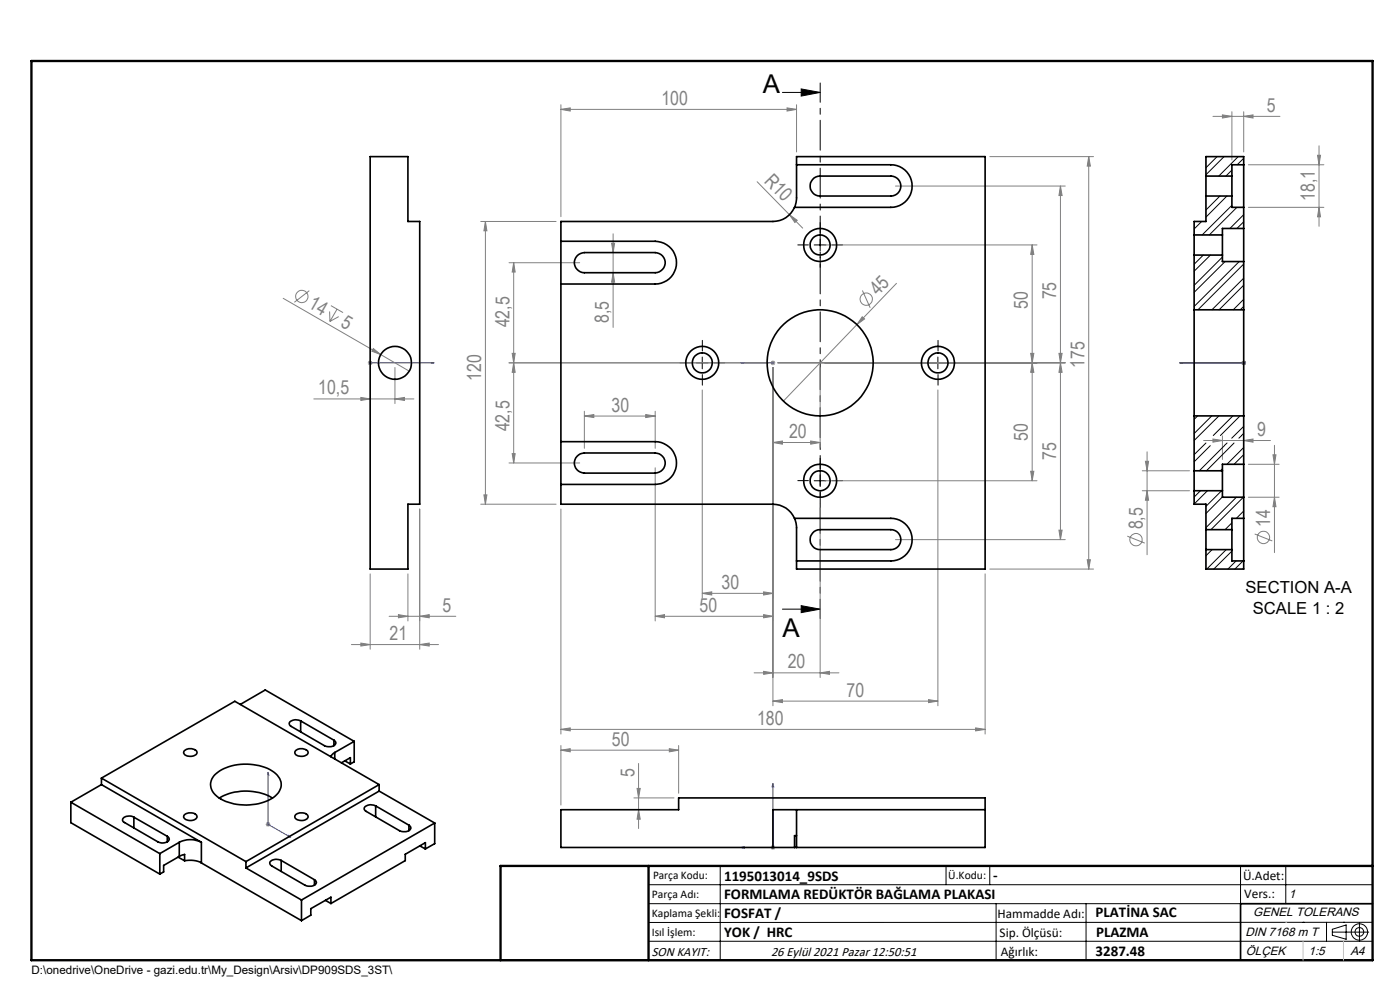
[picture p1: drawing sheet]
<svg xmlns="http://www.w3.org/2000/svg" width="297mm" height="210mm" viewBox="0 0 297 210" stroke-linecap="round" stroke-linejoin="round" font-family="sans-serif">
<g fill="none" stroke="#808080" stroke-width=".21">
<path d="M119 23.2l2-.3v.7zM119 22.2v23.8M119 23.2h50M160.6 38.6l6.9 6.9M167 22.9l2 .3-2 .4zM169 22.2v10M190 39.5h36M210 33.2h22M225 39.5l.3 2h-.7zM225 39.5v75M231 33.2l.3 2h-.7zM231 33.2v87.5"/>
<path d="M257.3 24.7h14.2M259.3 24.4l2 .3-2 .3zM261.3 23.7v10.2M263.8 24.7l2-.3v.6zM263.8 23.7v8.5M264.8 35h16M279.5 32.9h.6l-.3 2.1zM279.8 30.9v17.1M102 47h16M103 47l.3 2h-.6zM103 47v60M108 55.7h15"/>
<path d="M109 55.7l.3 2h-.6zM109 55.7v42.5M129.8 51.6h.6l-.3 2zM130.1 57.8l.3 2.1h-.6zM130.1 49.6v19.9M167.5 45.5l1.6 1.2-.5 .5zM167.5 45.5l2.8 2.9M175 52h45M219 52l.3 2h-.6zM219 52v50M264.8 44h16M279.8 44l.3 2h-.6z"/>
<path d="M60.1 63.3l20.7 11.9M65.6 61.7l-3.2 2.4M69.9 66.1l.1 2.1M70.2 64.8l2.6 1.5M71.5 65.6l-1.5 2.6M71.9 67.2l-1.9 1M78 77h1.1M78.2 76.6l.7 .7M78.5 76.5v1M78.9 76.6l-.7 .7M79.2 73.9l1.6 1.3-1.9-.7zM80.8 75.2l6 3.5"/>
<path d="M83.8 78v7.6M108.7 75h.6l-.3 2zM109 77l.3 2h-.6zM163 77h-55M163.5 77h1M163.6 76.6l.7 .7M164 76.5v1M164 78v71.7M164.3 76.6l-.7 .7M165 77h61M174 78v16.9M182.9 67.2l.5 .5-1.6 1.2z"/>
<path d="M183 61.6l1.6 3.7M190.2 60.1l-24 25M218.7 75h.6l-.3 2zM219 77l.3 2h-.6zM224.6 75h.7l-.3 2zM225 77l.3 2h-.7zM263.3 77h1M263.5 76.6l.7 .7M263.8 76.5v1M264.2 76.6l-.7 .7M66.6 84.6h21.2M76.6 84.3l1.9 .3-1.9 .3z"/>
<path d="M83.8 84.6l2-.3v.6zM108 98.2h15M108.7 96.2h.6l-.3 2zM124 88.3l2-.4v.7zM124 87.2v7.9M124 88.3h15M137 87.9l2 .4-2 .3zM139 87.2v7.9M139 99.2v32.5M149 82.7v44.2M164 93.9l2-.4v.7zM164 93.9h10"/>
<path d="M172 93.5l2 .4-2 .3zM199 82.7v67M218.7 100h.6l-.3 2zM242.3 99.9h10M243 97.9h.7l-.4 2zM243.3 95.8v21.9M255.3 93.4h14.2M257.3 93.1l2 .3-2 .4zM259.3 92.5v5M263.8 93.4l2-.3v.7zM264.8 98.5h6.6M270.1 96.5h.6l-.3 2z"/>
<path d="M270.4 94.5v22.7M89 108v29.7M102 107h16M102.7 105h.6l-.3 2zM119 108v47.7M174 107.7v36M175 102h45M190 114.5h36M224.6 112.5h.7l-.3 2zM230.6 118.7h.7l-.3 2zM239.1 113.7l3.8 1.5M242.3 104.1h10"/>
<path d="M243.3 104.1l.4 2h-.7zM264.8 105.5h6.6M266.2 113.3l3.7 1.5M270.4 105.5l.3 2h-.6zM74.5 136.7h18.5M76.6 136.4l1.9 .3-1.9 .3zM78.5 121.7v16M82.5 130.7h14.2M84.5 130.4l2 .3-2 .3zM86.5 121.7v10M89 130.7l2.1-.3v.6zM89 136.7l2.1-.3v.6z"/>
<path d="M139 130.7l2-.3v.6zM139 130.7h25M149 125.9l2-.4v.7zM149 125.9h15M162 125.5l2 .4-2 .3zM162 130.4l2 .3-2 .3zM209 121.7v34M210 120.7h22M119 159.1l2-.3v.7zM119 158.1v12.7M119 159.1h25M119 154.7l2-.3v.6z"/>
<path d="M119 154.7h90M142 158.8l2 .3-2 .4zM144 158.1v10.2M160 142.7h18M162 142.4l2 .3-2 .3zM164 148.7l2-.3v.6zM164 148.7h35M174 142.7l2-.3v.6zM197 148.4l2 .3-2 .3zM207 154.4l2 .3-2 .3zM56.4 174.9h1M56.5 174.5l.7 .7"/>
<path d="M56.9 174.4v1M57.2 174.5l-.7 .7M134.5 169.3h8.5M135.1 167.2h.7l-.3 2.1zM135.5 162v13.7M135.5 171.8l.3 2h-.7zM163.5 179.8h1M163.6 179.4l.7 .7M164 179.3v1M164.3 179.4l-.7 .7"/>
<circle cx="64" cy="62.9" r="1.3"/>
<circle cx="183.8" cy="63.5" r="1.31"/>
<circle cx="241" cy="114.5" r="1.31"/>
<circle cx="268" cy="114" r="1.31"/>
</g>
<g fill="none" stroke="#000" stroke-width=".21">
<path d="M166 19.6h8M170 18.9l4 .7-4 .8zM172.7 52h2.5M174 50.7v2.5M147.7 77h2.5M149 75.7v2.5M197.7 77h2.5M199 75.7v2.5M172.7 102h2.5M174 100.7v2.5M166 129.2h8M170 128.5l4 .7-4 .8z"/>
<path d="M137.6 187.7h153.6M137.6 191.7h153.6M137.6 199.7h153.6M152.8 183.7v20M200.7 183.7v4M210 183.7v4M211.3 191.7v12M230.4 191.7v12M263.2 183.7v20M272.8 183.7v8M276.4 195.6h.1M281.4 195.6v4.1"/>
<path d="M282.6 197.7h7.8M282.6 197.1l3-.9v3l-3-.8zM285 195.6h.1M288.4 195.8v3.8M291.2 195.6l-153.6 .1"/>
<circle cx="288.4" cy="197.7" r="1.74"/>
<circle cx="288.4" cy="197.7" r=".93"/>
</g>
<g fill="none" stroke="#00f" stroke-width=".21">
<path d="M78.4 77h.3zM78.5 77h.1M78.5 77h13.6M92.1 77h-.7h.7M157.2 77h6.8M157.2 77h.7h-.7M163.8 77h.3zM164 77h.1M250.3 77h13.5M250.3 77h.7h-.7M263.7 77h.3zM263.8 77h.1"/>
<path d="M56.9 163.8v11.1l4.8 2.7M56.9 163.8l.1 .6-.2-.1zM61.2 177.2l.5 .4-.5-.1zM157.2 179.8l.7-.2v.3zM164 166.2v13.6h-6.8M164 166.2l.1 .7h-.3z"/>
</g>
<g fill="none" stroke="#000" stroke-width=".21" stroke-dasharray="15.2 1.3 1.3 1.3">
<path d="M171.5 52h-2.3M174 49.5v-2.3M174 54.5v2.2M176.5 52h2.2M146.5 77h-2.3M149 74.5v-2.3M149 79.5v2.2M151.5 77h2.2M196.5 77h-2.3M199 74.5v-2.3M199 79.5v2.2M201.5 77h2.2"/>
<path d="M174 99.5v-2.3M171.5 102h-2.3M174 104.5v2.2M176.5 102h2.2"/>
</g>
<path d="M174 17.6v113.6" fill="none" stroke="#000" stroke-width=".21" stroke-dasharray="6.3 1.3 1.3 1.3" stroke-dashoffset="2.3"/>
<path d="M291.2 191.7h-28v12M106.2 203.7h185" fill="none" stroke="#000" stroke-width=".35"/>
<path d="M6.7 12.9h284.5v190.8h-284.5zM137.6 183.7v20M291.2 183.7h-185v20" fill="none" stroke="#000" stroke-width=".5"/>
<path d="M272.8 195.6h.1M276.4 199.7v4M285 199.7v4" fill="none" stroke="#c0c0c0" stroke-width=".21"/>
<path d="M170 18.9l4 .7-4 .8zM170 128.5l4 .7-4 .8z" fill="#000"/>
<g fill="#00f">
<path d="M78.4 77h.3zM91.4 77h.7z"/>
<path d="M157.2 179.8l.7 .1v-.3zM164 166.2l-.2 .7h.3z"/>
<path d="M157.2 77h.7zM163.8 77h.3z"/>
<path d="M61.2 177.2l.5 .4-.5-.1zM56.9 163.8l.1 .6-.2-.1zM263.7 77h.3zM250.3 77h.7zM263.7 77h.3zM250.3 77h.7z"/>
</g>
<g fill="#808080">
<path d="M167.5 45.5l1.6 1.2-.5 .5z"/>
<path d="M79.2 73.9l1.6 1.3-1.9-.7z"/>
<path d="M182.9 67.2l.5 .5-1.6 1.2z"/>
<path d="M263.8 24.7l2-.3v.6zM259.3 24.4l2 .3-2 .3z"/>
<path d="M263.8 93.4l2-.3v.7zM257.3 93.1l2 .3-2 .4z"/>
<path d="M83.8 84.6l2-.3v.6zM76.6 84.3l1.9 .3-1.9 .3zM89 130.7l2.1-.3v.6zM84.5 130.4l2 .3-2 .3zM162 125.5l2 .4-2 .3zM149 125.9l2-.4v.7zM207 154.4l2 .3-2 .3zM119 154.7l2-.3v.6zM162 130.4l2 .3-2 .3zM139 130.7l2-.3v.6zM167 22.9l2 .3-2 .4zM119 23.2l2-.3v.7z"/>
<path d="M76.6 136.4l1.9 .3-1.9 .3zM89 136.7l2.1-.3v.6zM162 142.4l2 .3-2 .3zM174 142.7l2-.3v.6zM164 148.7l2-.3v.6zM197 148.4l2 .3-2 .3zM164 93.9l2-.4v.7zM172 93.5l2 .4-2 .3z"/>
<path d="M124 88.3l2-.4v.7zM137 87.9l2 .4-2 .3z"/>
<path d="M119 159.1l2-.3v.7zM142 158.8l2 .3-2 .4z"/>
<path d="M219 77l.3 2h-.6zM218.7 100h.6l-.3 2z"/>
<path d="M130.1 57.8l.3 2.1h-.6zM129.8 51.6h.6l-.3 2z"/>
<path d="M102.7 105h.6l-.3 2zM103 47l.3 2h-.6zM108.7 75h.6l-.3 2zM109 55.7l.3 2h-.6zM279.8 44l.3 2h-.6zM279.5 32.9h.6l-.3 2.1z"/>
<path d="M243 97.9h.7l-.4 2zM243.3 104.1l.4 2h-.7z"/>
<path d="M109 77l.3 2h-.6zM108.7 96.2h.6l-.3 2zM219 52l.3 2h-.6zM218.7 75h.6l-.3 2zM225 77l.3 2h-.7zM224.6 112.5h.7l-.3 2zM225 39.5l.3 2h-.7zM224.6 75h.7l-.3 2zM231 33.2l.3 2h-.7zM230.6 118.7h.7l-.3 2zM270.1 96.5h.6l-.3 2zM270.4 105.5l.3 2h-.6z"/>
<path d="M135.1 167.2h.7l-.3 2.1zM135.5 171.8l.3 2h-.7z"/>
</g>
<g fill="none" stroke="#000" stroke-width=".35">
<path d="M78.5 33.2h8v13.8h2.5v60h-2.5v13.7h-8zM169 35h20a4.5 4.5 0 0 1 4.5 4.5 4.5 4.5 0 0 1-4.5 4.5h-20.4M172.7 37.7l1.3-.3h15a2.12 2.12 0 0 1 2.1 2.1 2.12 2.12 0 0 1-2.1 2.1h-15a2.12 2.12 0 0 1-2.1-1.5 2.12 2.12 0 0 1 .8-2.4zM255.8 37.4v4.2M255.8 37.4h5.5M261.3 37.4v4.2M263.8 35v9M263.8 35v-1.8h-8v4.2M263.8 35h-2.5v2.4M119 51.2h20a4.5 4.5 0 0 1 4.5 4.5 4.5 4.5 0 0 1-4.5 4.5h-20M122.4 54.3l.7-.5 .9-.2h15a2.13 2.13 0 0 1 2.1 2.1 2.13 2.13 0 0 1-2.1 2.1h-15a2.12 2.12 0 0 1-2-1.2 2.12 2.12 0 0 1 .4-2.3zM168.6 44a5 5 0 0 1-4.6 3h-45v60h45a5 5 0 0 1 4.6 3"/>
<path d="M168.6 44l.4-1.8v-9h40v87.5h-40v-9l-.4-1.7M253.3 49.8v4.3M253.3 54.1v11.6M253.3 49.8h6M253.3 54.1h6M255.8 41.6v5.4h-2.5v2.8M255.8 41.6h5.5M259.3 49.8v4.3M259.3 54.1v1.4h4.5M261.3 41.6v2.4h2.5M263.8 48.5v7M263.8 44v4.5"/>
<path d="M263.8 55.5v10.2M263.8 48.5h-4.5v1.3M253.3 65.7v22.5M253.3 65.7h10.5M263.8 65.7v22.5M119 93.7h20a4.5 4.5 0 0 1 4.5 4.5 4.5 4.5 0 0 1-4.5 4.6h-20M122.4 96.8a2.01 2.01 0 0 1 1.6-.7h15a2.13 2.13 0 0 1 2.1 2.1 2.13 2.13 0 0 1-2.1 2.2h-15a2.12 2.12 0 0 1-2-1.3 2.12 2.12 0 0 1 .4-2.3zM253.3 99.9v4.2M253.3 99.9h6M253.3 88.2h10.5M253.3 88.2v11.7M259.3 99.9v4.2"/>
<path d="M263.8 98.5v7M263.8 98.5h-4.5v1.4M263.8 88.2v10.3M168.6 110h20.4a4.5 4.5 0 0 1 4.5 4.5 4.5 4.5 0 0 1-4.5 4.5h-20M172.7 112.7l1.3-.3h15a2.12 2.12 0 0 1 2.1 2.1 2.12 2.12 0 0 1-2.1 2.1h-15a2.12 2.12 0 0 1-2.1-1.5 2.12 2.12 0 0 1 .8-2.4zM253.3 104.1v2.9h2.5v5.4M253.3 104.1h6M255.8 112.4v4.2M255.8 116.6v4.1h8v-1.7M255.8 112.4h5.5M255.8 116.6h5.5M259.3 104.1v1.4h4.5"/>
<path d="M261.3 112.4v4.2M261.3 116.6v2.4h2.5M263.8 110v9M263.8 110h-2.5v2.4M263.8 105.5v4.5M39.2 159.2a1.84 1.84 0 0 1 2.6 .3 1.3 1.3 0 0 1-1.8 .9 .78 .78 0 0 1-.8-.3 .78 .78 0 0 1 0-.9zM51 149.4l5.3-3 18.8 10.9M62.7 159.2a1.84 1.84 0 0 1 2.6 .3 1.29 1.29 0 0 1-1.7 .9 .79 .79 0 0 1-.9-.3 .79 .79 0 0 1 0-.9zM63.8 152.9a1.8 1.8 0 0 0-2.5 .5l.2 .4 .3 .3 7 4.1a1.77 1.77 0 0 0 2.5-.6l-.5-.6M63.8 152.9l7 4.1M63.8 152.9v2.3M70.8 157v1.2"/>
<path d="M71 159.6l-.8 .9M71 159.6v1.4M75.1 157.3l-4.1 2.3M75.1 157.3v4.3l-.8 .5M15 170.2l18.9 10.9M15 170.2v4.3l18.9 10.9M21.5 166.4l21.2 12.3M21.5 165.1v1.3M21.5 165.1l30.7 17.7M21.5 165.1l28.3-16.3 30.6 17.6M21.5 166.4l-6.5 3.8M28.4 173.3a1.77 1.77 0 0 0-2.4 .6l.2 .5 7.3 4.2a1.8 1.8 0 0 0 2.4-.6l-.1-.3-.3-.3"/>
<path d="M28.4 173.3l7.1 4.1M28.4 173.3v2.3M35.5 177.4v1.2M38 178.7a5.1 5.1 0 0 1 4.7 0M38 178.7l-4.1 2.4M38 178.7v3M39.2 172.8a1.76 1.76 0 0 1 2.6 .4 1.69 1.69 0 0 1-2.9 .1zM42.7 178.7v4.3M45.7 164.2a10.9 10.9 0 0 1 12.8-.1 3 3 0 0 1-.5 5 11.2 11.2 0 0 1-12-.2 2.94 2.94 0 0 1-.3-4.7zM46.5 169.3a11.4 11.4 0 0 1 11.3 0M62.7 172.8a1.76 1.76 0 0 1 2.7 .4 1.66 1.66 0 0 1-2.9 .1zM72.4 161.8l1.9-1.1v1.4"/>
<path d="M73.1 161.4l1.2 .7M79.7 170.9a1.8 1.8 0 0 0-2.4 .6l.1 .3 .3 .3 7 4.1a1.8 1.8 0 0 0 2.5-.5l-.1-.4-.4-.3M79.7 170.9l7 4.1M79.7 170.9v2.4M80.4 167.8l-28.2 16.3M80.4 167.8l11.8 6.8M80.4 166.4l-28.2 16.4M80.4 166.4v1.4M86.7 175v1.2M89 179.4l1.2 .7M92.2 174.6l-28.2 16.3M92.2 174.6v4.4l-2 1.1"/>
<path d="M164 179.8h4.6M164 179.8h-45v-8h25v-2.5h65v10.5h-40.4M169 177.3h-.4v2.5M169 171.8h-5v8M169 171.8v8M169 171.8h40M33.9 181.1v4.3M37.8 181.8l1.4 .8M38 181.7l1.2-.5v1.4M38 181.7l-3.3 1.9v1.4l-.8 .4M39.2 182.6a5.3 5.3 0 0 1 3.5 .4M42.7 183l21.3 12.3"/>
<path d="M52.2 182.8v1.3M52.2 184.1l11.8 6.8M59.7 182.5a1.8 1.8 0 0 0-2.5 .5l.1 .4 .3 .3 7.1 4.1a1.77 1.77 0 0 0 2.4-.6l-.4-.6M59.7 182.5l7 4.1M59.7 182.5v2.3M64 190.9v4.4M66.7 186.6v1.2M69 191l1.2 .7M70.2 191.7v-1.4l-4.3 2.4v1.4l-1.9 1.2M90.2 180.1v-1.4l-4.2 2.5v1.4l-15.8 9.1"/>
<circle cx="174" cy="52" r="2.12"/>
<circle cx="174" cy="52" r="3.5"/>
<circle cx="83.8" cy="77" r="3.5"/>
<circle cx="149" cy="77" r="3.5"/>
<circle cx="149" cy="77" r="2.13"/>
<circle cx="174" cy="77" r="11.2"/>
<circle cx="199" cy="77" r="2.13"/>
<circle cx="199" cy="77" r="3.5"/>
<circle cx="174" cy="102" r="3.5"/>
<circle cx="174" cy="102" r="2.11"/>
</g>
<g fill="none" stroke="#000" stroke-width=".21">
<path d="M258.2 33.2l-2.4 2.4M259.7 33.2l-3.9 3.9M261.3 36.1l-1.2 1.3M262.7 33.2l-4.1 4.2M263.8 33.6l-1.3 1.4M253.4 47l-.1 .1M254.9 47l-1.6 1.6M255.3 54.1l-2 1.9M256.8 54.1l-3.5 3.4M258.8 41.6l-3 2.9M259.3 54.5l-6 6M259.9 55.5l-6.6 6.5"/>
<path d="M260.3 41.6l-4.5 4.5M261.3 43.6l-6.3 6.2M262.4 44l-5.9 5.8M262.9 55.5l-9.6 9.5M263.8 45.5l-2.9 3M263.8 47.1l-1.4 1.4M263.8 59l-6.7 6.7M263.8 56l-9.7 9.7M263.8 63.5l-2.2 2.2M263.8 60.5l-5.2 5.2M263.8 65l-.7 .7M254.1 88.2l-.8 .8"/>
<path d="M255.8 94l-2.5 2.4M256.8 94.5l-3.5 3.5M257.1 88.2l-3.8 3.8M258.6 88.2l-5.3 5.2M259.3 99.4l-.4 .5M259.8 94.5l-5.4 5.4M260.3 94l-.5 .4M261.5 88.2l-4.1 4.2M261.8 94l-5.9 5.9M263.1 88.2l-4.2 4.2M263.3 92.5l-.5 .4M263.8 94.9l-3.5 3.6"/>
<path d="M263.8 96.4l-2 2.1M263.8 90.4l-2.5 2.5M263.8 91.9l-.4 .5M254.7 104.1l-1.4 1.3M256.2 104.1l-2.9 2.8M257.1 116.6l-1.3 1.3M259.2 104.1l-3.4 3.3M259.3 105.4l-3.5 3.5M260.1 116.6l-4.1 4.1M261.3 116.9l-3.8 3.8M261.3 110.9l-1.4 1.5M262.2 119l-1.7 1.7"/>
<path d="M262.3 105.5l-6.5 6.4M263.7 119l-1.7 1.7M263.8 105.5l-6.9 6.9M263.8 109.9v.1M263.8 108.4l-1.5 1.6"/>
</g>
<g font-size="5.5">
<text x="161.9" y="19.7">A</text>
<text x="166" y="135.2">A</text>
</g>
<g font-size="4.1" fill="#808080">
<text x="140.3" y="22.3">100</text>
<text x="268.7" y="23.8">5</text>
<text x="162" y="38.6" transform="rotate(46 162 38.6)">R10</text>
<text x="278.9" y="42.6" transform="rotate(-90 278.9 42.6)">18,1</text>
<text x="65.2" y="65.2" transform="rotate(30 65.2 65.2)">14</text>
<text x="186.3" y="62.9" transform="rotate(-46 186.3 62.9)">45</text>
<text x="218.1" y="65.5" transform="rotate(-90 218.1 65.5)">50</text>
<text x="224.1" y="63.5" transform="rotate(-90 224.1 63.5)">75</text>
<text x="72.1" y="69.1" transform="rotate(30 72.1 69.1)">5</text>
<text x="108.1" y="69.4" transform="rotate(-90 108.1 69.4)">42,5</text>
<text x="129.2" y="68.5" transform="rotate(-90 129.2 68.5)">8,5</text>
<text x="230.1" y="78" transform="rotate(-90 230.1 78)">175</text>
<text x="67.5" y="83.7">10,5</text>
<text x="102.1" y="80.8" transform="rotate(-90 102.1 80.8)">120</text>
<text x="129.7" y="87.3">30</text>
<text x="108.1" y="91.5" transform="rotate(-90 108.1 91.5)">42,5</text>
<text x="167.4" y="92.9">20</text>
<text x="218.1" y="93.5" transform="rotate(-90 218.1 93.5)">50</text>
<text x="266.7" y="92.5">9</text>
<text x="224.1" y="97.6" transform="rotate(-90 224.1 97.6)">75</text>
<text x="242.4" y="112.3" transform="rotate(-90 242.4 112.3)">8,5</text>
<text x="269.5" y="111.8" transform="rotate(-90 269.5 111.8)">14</text>
<text x="153.1" y="124.9">30</text>
<text x="93.9" y="129.8">5</text>
<text x="148.4" y="129.8">50</text>
<text x="82.6" y="135.8">21</text>
<text x="167.1" y="141.8">20</text>
<text x="179.6" y="147.8">70</text>
<text x="160.6" y="153.8">180</text>
<text x="129.8" y="158.2">50</text>
<text x="134.6" y="164.8" transform="rotate(-90 134.6 164.8)">5</text>
</g>
<g font-size="3.5">
<text x="264.2" y="125.7">SECTION A-A</text>
<text x="265.8" y="130.2">SCALE 1 : 2</text>
</g>
<g font-size="3.2">
<text x="153.6" y="186.8">1195013014_9SDS</text>
<text x="153.6" y="190.8">FORMLAMA REDÜKTÖR BAĞLAMA PLAKASI</text>
<text x="210.7" y="186.6">-</text>
<text x="153.6" y="194.8">FOSFAT /</text>
<text x="232.4" y="194.5">PLATİNA SAC</text>
<text x="153.6" y="198.8">YOK / HRC</text>
<text x="232.4" y="202.8">3287.48</text>
<text x="232.5" y="198.8">PLAZMA</text>
</g>
<g font-size="2.8">
<text x="263.7" y="186.7">Ü.Adet:</text>
<text x="263.9" y="190.5">Vers.:</text>
<text x="211.6" y="194.8">Hammadde Adı:</text>
<text x="138.3" y="202.8">SON KAYIT:</text>
<text x="163.6" y="202.8">26 Eylül 2021 Pazar 12:50:51</text>
<text x="212.1" y="198.7">Sip. Ölçüsü:</text>
<text x="212.3" y="202.7">Ağırlık:</text>
</g>
<g font-size="2.6">
<text x="273.4" y="190.4">1</text>
<text x="265.9" y="194.4">GENEL TOLERANS</text>
<text x="264.2" y="198.5">DIN 7168 m T</text>
<text x="264.3" y="202.6">ÖLÇEK</text>
<text x="277.6" y="202.6">1:5</text>
<text x="286.5" y="202.6">A4</text>
</g>
<g font-size="2.5">
<text x="138.3" y="190.5">Parça Adı:</text>
<text x="138.5" y="186.5">Parça Kodu:</text>
<text x="201.2" y="186.5">Ü.Kodu:</text>
<text x="138.3" y="194.5">Kaplama Şekli:</text>
<text x="138.3" y="198.6">Isıl İşlem:</text>
<text x="6.7" y="206.7">D:\onedrive\OneDrive - gazi.edu.tr\My_Design\Arsiv\DP909SDS_3ST\</text>
</g>
</svg>
